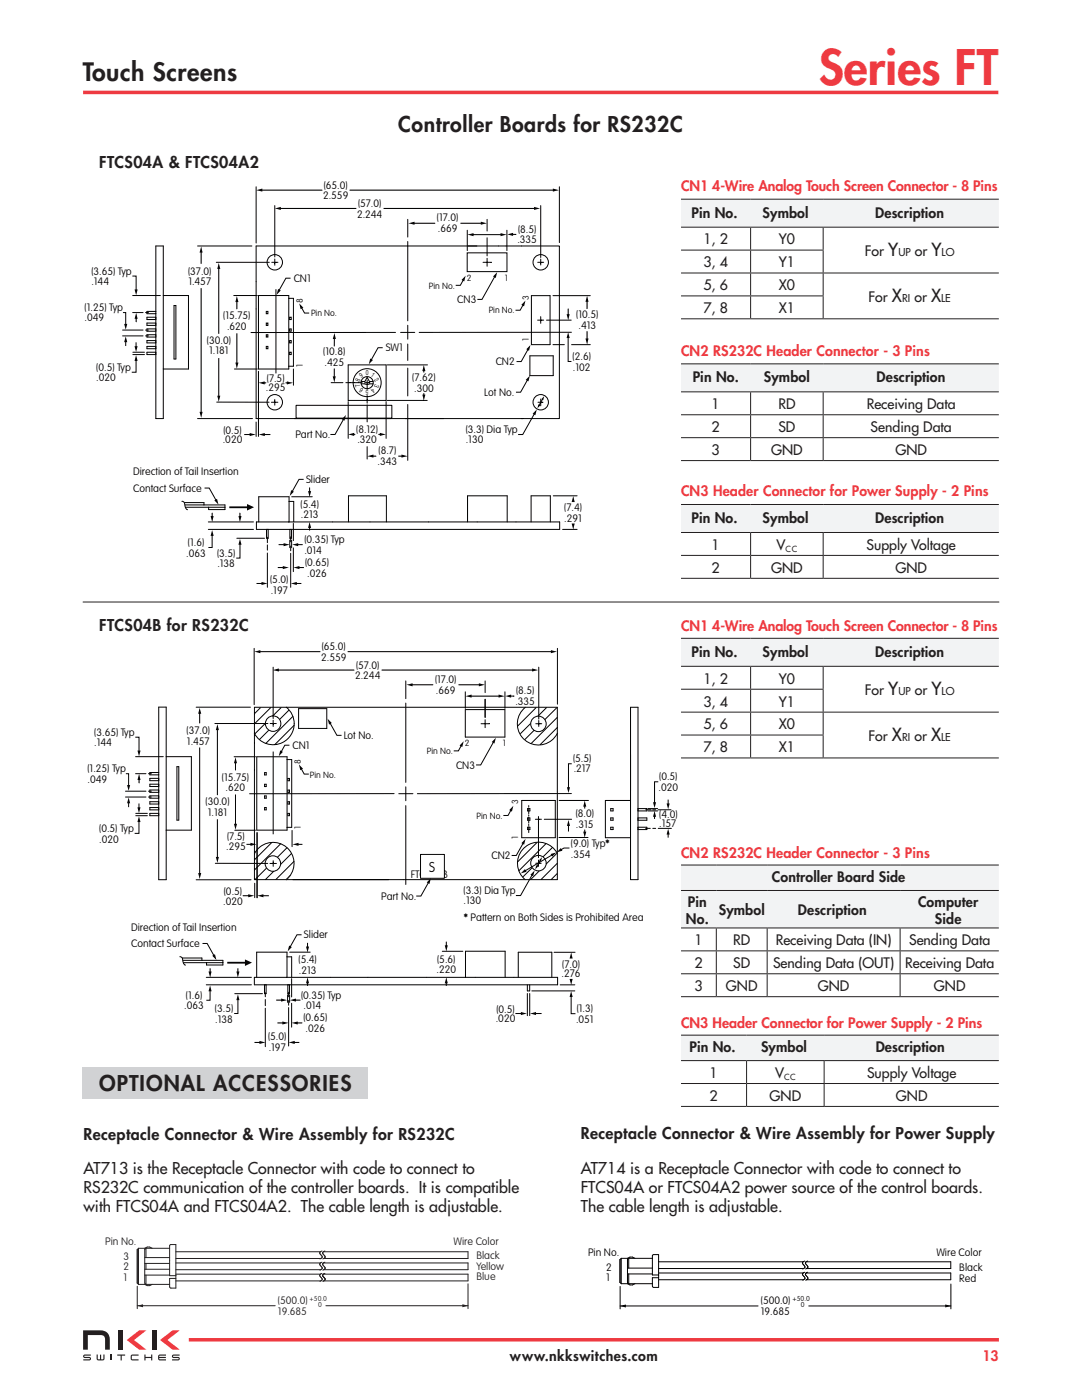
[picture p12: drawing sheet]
<svg xmlns="http://www.w3.org/2000/svg" width="216mm" height="279mm" viewBox="0 0 216 279" stroke-linecap="round" stroke-linejoin="round" font-family="sans-serif">
<path d="M16.6 18.4h182.6" fill="none" stroke="#ee3a41" stroke-width=".71" stroke-linecap="butt"/>
<g fill="#231f20">
<path d="M16.6 265.5h3.4a1.72 1.72 0 0 1 1.9 1.9v2h-.9v-2a.8 .8 0 0 0-1-1h-2.5v3h-.9z"/>
<path d="M30.3 265.5h.9v3.9h-.9z"/>
<path d="M23.6 265.5h.9v3.9h-.9z"/>
</g>
<g fill="#ee3a41">
<path d="M25.3 267.4l2.5-1.9h1.4l-2.5 1.9 2.5 2h-1.4z"/>
<path d="M31.9 267.4l2.5-1.9h1.5l-2.5 1.9 2.5 2h-1.5z"/>
</g>
<g fill="#231f20">
<path d="M22 270.3h.3v1.2h-.3z"/>
<path d="M16.6 270.5l.4-.2h1.1v.3h-1.2l-.1 .1 .1 .1h.9a.35 .35 0 0 1 .4 .4 .35 .35 0 0 1-.4 .3h-1.2v-.2h1.2l.1-.1-.1-.2h-.8a.35 .35 0 0 1-.4-.1 .35 .35 0 0 1 0-.4z"/>
<path d="M34.4 270.5l.3-.2h1.1v.3h-1.1l-.2 .1 .2 .1h.8a.35 .35 0 0 1 .4 .4 .35 .35 0 0 1-.4 .3h-1.2v-.2h1.2l.2-.1-.2-.2h-.8a.35 .35 0 0 1-.4-.1 .35 .35 0 0 1 .1-.4z"/>
<path d="M28.8 270.3h.2v.5h1.2v-.5h.2v1.2h-.2v-.5h-1.2v.5h-.2z"/>
<path d="M31.6 270.5l.3-.2h1.2v.3h-1.2l-.1 .1v.1h1.3v.2h-1.3v.1l.1 .2h1.2v.2h-1.4l-.2-.4z"/>
<path d="M26.1 270.5l.4-.2h1.2v.3h-1.3l-.1 .1v.5l1.4 .1v.2h-1.4l-.2-.4z"/>
<path d="M23.4 270.3h1.6v.3h-.7v.9h-.2v-.9h-.7z"/>
<path d="M19.3 270.3h.2v.8l.1 .2h.4v-.9h.2v.9l.4-.1v-.9h.3l-.1 1a1.43 1.43 0 0 1-1.4 .2l-.1-.4z"/>
</g>
<path d="M37.7 267.4h161.6" fill="none" stroke="#ee3a41" stroke-width=".71" stroke-linecap="butt"/>
<path d="M135.9 39.8h13.9v5.5h-13.9zM149.8 39.8h14.5v5.5h-14.5zM164.3 39.8h35v5.5h-35z" fill="#f2f3f4"/>
<g fill="none" stroke="#231f20" stroke-width=".2">
<path d="M135.9 39.8h63.4M135.9 49.9h28.4M135.9 54.5h63.4M135.9 59.1h28.4M135.9 45.3h63.4M149.8 45.4v4.4M149.8 50v4.4M149.8 54.6v4.4M149.8 59.1v4.4M164.3 45.4v4.4M164.3 50v4.4M164.3 54.6v4.4"/>
<path d="M164.3 59.1v4.4M135.9 63.6h63.4"/>
</g>
<path d="M135.9 72.6h13.9v5.6h-13.9zM149.8 72.6h14.5v5.6h-14.5zM164.3 72.6h35v5.6h-35z" fill="#f2f3f4"/>
<path d="M135.9 72.6h63.4M135.9 78.2h63.4M149.8 78.3v4.4M164.3 78.3v4.4M135.9 82.8h63.4M135.9 87.3h63.4M135.9 91.9h63.4M149.8 82.9v4.4M149.8 87.4v4.4M164.3 82.9v4.4M164.3 87.4v4.4" fill="none" stroke="#231f20" stroke-width=".2"/>
<path d="M135.9 100.7h13.9v5.6h-13.9zM149.8 100.7h14.5v5.6h-14.5zM164.3 100.7h35v5.6h-35z" fill="#f2f3f4"/>
<path d="M135.9 110.8h63.4M135.9 115.4h63.4M135.9 100.7h63.4M135.9 106.3h63.4M149.8 106.4v4.4M149.8 110.9v4.4M164.3 106.4v4.4M164.3 110.9v4.4" fill="none" stroke="#231f20" stroke-width=".2"/>
<g fill="none" stroke="#000" stroke-width=".2">
<path d="M51.1 37.3v11.2M51.2 37.9h13.1M69.8 37.9h41.7M111.6 37.3v11.1M26.4 55.1h.8v2.9M26.5 59h5.5M31.1 49.1h1.5v34.4h-1.5zM32.6 59h5v14.6h-5M39.4 49.1h10.9M40.1 50.2v2.5M40.1 57.5v24.9M43.2 52.3h10.5"/>
<path d="M43.7 53.5v13.1M46.6 59h4.7M51.1 49.1h60.5v34.4h-60.5zM51.6 59h6v14.6h-6zM54.8 41v10.3M55.1 57.8v16.7M57.6 59.5h1v13.6h-1M58 55.5h-1l-1.3 2.5M71.1 41.6h-16.2M76.5 41.6h31.2M81.4 43.8v3.5M81.4 48.2v15.8"/>
<path d="M81.6 44.6h5.2M92.5 55.8l-.6 1.1h-1M93.2 50.5h8v3.7h-8zM93.2 45.9v4.1M93.3 46.8h7.7M97.1 44.6h-5.2M97.2 43.8v2.3M97.2 47.5v3.6M98.7 55.1l-2.5 4.7h-.9M101.1 45.9v4.1M106 59h3.8v9.8h-3.8zM107.9 41v10.4"/>
<path d="M110.3 59h7.5M117.1 59.1v2.6M24.5 65.9h4M24.5 67h4M24.5 62.4h.6v2.5M25.1 68.1v1M26.5 62.4h2M26.5 70.8h2.3M26.5 70.3h2.3M27.2 71.8v2.5h-.9M27.2 68.3v1M27.2 63.4v.9"/>
<path d="M31.1 70.3h-1.8v.5h1.8M31.1 62.1h-1.8v.5h1.8M31.1 63.3h-1.8v.5h1.8M31.1 64.5h-1.8v.4h1.8M31.1 65.6h-1.8v.5h1.8M31.1 66.8h-1.8v.5h1.8M31.1 68h-1.8v.4h1.8M31.1 69.1h-1.8v.5h1.8M34.7 61h.4v10.6h-.4zM43.7 71.5v7.7M46.8 73.6h4.5M47.3 60.1v1.6"/>
<path d="M47.3 66.5v6.1M51.6 74.1v13M52.6 76.4h.5M53.1 69.1h.4v.5h-.4zM53.1 66.8h.4v.5h-.4zM53.1 64.5h.4v.4h-.4zM53.1 62.1h.4v.5h-.4zM57 76.4h.5M57.8 70.3h.3v.5h-.3zM57.8 68h.3v.4h-.3zM57.8 65.6h.3v.5h-.3zM57.8 63.3h.3v.5h-.3z"/>
<path d="M58.6 73.6v3.3M60.2 61.4l.6 1.1h.9M66.1 76.4h2.3M66.7 73.6v2.7M66.7 66.5v2.6v-1.7M69.5 72.8h7.5v7.1h-7.5zM72.1 76.1h.7l.5-.8 .4 .8h.7M72.1 76.6l1.2 .1 1.1-.1M76.4 69.4h-1l-1.4 2.5M77.3 79.9h7.9M77.3 72.8h8M78.9 66.3l-28.8 .1"/>
<path d="M81.4 64.9v2.8M81.4 68.7v3.2M81.4 73.5v5.5M82.8 66.3h-2.9M84.6 73.8v.5M84.6 78.5v.5M104.4 60.8l-.6 1.1h-.9M105.3 75.8l-1.4 2.5h-.9M105.4 69.7l-1.4 2.5h-.9M105.7 71h4.7v4h-4.7zM108.3 79.6l-.7 1.3M109.1 63.9h4.9"/>
<path d="M110.3 68.8h2.3M113.4 61.6v2.3M113.4 67.3v4.8h.6M114 66.3h-30.4M114.1 68.8h3.7M117.1 66.1v2.6M39.4 83.5h11M43.2 80.2l10.5 .1M51 86.7h-2.3M51.1 84.2v2.9M51.7 86.7h2.2M58.2 99.1h4.1"/>
<path d="M59.1 80.9h19.1v2.5h-19.1zM68.6 83.6l-1.7 3.1h-1M69.5 80.1v7.4M70.5 86.7h.4M73.3 80.8v3.4M73.3 89.1v2.5M74.3 91h.8M75.5 86.7h.5M77 80.1v7.4M79.5 91h.8M81.4 80.7v11.2M106.7 82.5l-2.4 4.2h-.9"/>
<path d="M110.4 99h4.8M41.6 105.7h9M41.6 104.2h9M47.3 107.4h5.5M51.2 104.2h60.5v1.5h-60.5zM53.2 105.7v1.7h.3v-1.7M53.4 107.2v1.1M53.4 108.7v1.1M53.4 110.4v6.8M57.7 104.2v-5.1h-6.1v5.1M57.7 100.1h.9v4.1M57.8 107.8v1.5"/>
<path d="M57.8 105.7v1.7h.4v-1.7M58 107.1v1M58 109v.9M58 110.4v6.8M58.5 104.5v3.4M58.5 109.3v4.8M77.1 104.2v-5.2h-7.6v5.2M101.2 104.2v-5.2h-7.9v5.2M109.8 104.2v-5.2h-3.8v5.2M112.3 105.7h2.9"/>
<circle cx="54.8" cy="52.3" r="1.54"/>
<circle cx="107.9" cy="52.3" r="1.54"/>
<circle cx="73.3" cy="76.4" r="1.21"/>
<circle cx="73.3" cy="76.4" r="2.79"/>
<circle cx="54.8" cy="80.3" r="1.54"/>
<circle cx="107.9" cy="80.3" r="1.54"/>
</g>
<g fill="none" stroke="#000" stroke-width=".2" stroke-dasharray=".7 .1 .1 .1">
<path d="M54.2 52.3h1.3M54.8 51.7v1.2M96.4 52.3h1.7M97.2 51.5v1.7M102.2 46.8h.8M107.3 52.3h1.2M107.9 51.7v1.2M29.6 67h-.6M29.6 65.9h-.6M29.6 62.4h-.6M69 76.4h3.3M72.8 76.4h1"/>
<path d="M73.3 78.9v1.6M73.3 75.9v1.8M107.3 63.9h1.2M107.9 79.6v1.4M107.9 63.2v1.3M54.2 80.3h1.2M54.8 80.9v-1.2M107.3 80.3h1"/>
</g>
<g fill="#000">
<path d="M51.2 37.9l1.1-.3v.6zM110.3 37.6l1.2 .3-1.2 .3zM26.9 57.8h.6l-.3 1.1zM40.1 49.3l.3 1.1h-.6zM43.7 52.5l.3 1.2h-.7zM55.5 57.7l.5 .3-.8 .8zM54.9 41.6l1.1-.3v.6zM81.6 44.6l1.1-.4v.7zM92.9 55l-.3 1.2-.5-.3zM93.3 46.8l1.2-.3v.6zM95.9 44.2l1.2 .4-1.2 .3zM99.2 54.3l-.3 1.2-.5-.3z"/>
<path d="M99.9 46.5l1.1 .3-1.1 .3zM101.2 46.8l1.2-.3v.6zM106.6 41.3l1.1 .3-1.1 .3zM25.1 67.1l.3 1.2h-.6zM24.8 64.6h.6l-.3 1.2zM27.2 70.9l.3 1.1h-.7zM27.2 62.5v1.8zM26.8 69.1h.7l-.3 1.1zM27.2 62.5l.3 1.1h-.6zM43.3 79h.7l-.3 1.1zM47 72.4h.6l-.3 1.1zM47.3 59.1l.3 1.2h-.6z"/>
<path d="M51.7 76.4h1.4zM51.7 76.4l1.1-.3v.6zM57 76.4h1.4zM57.2 76.1l1.2 .3-1.2 .3zM59.7 60.6l.8 .8-.5 .3zM66.4 75.1h.6l-.3 1.2zM66.7 66.5l.3 1.2-.6-.1zM73.9 71.5l.5 .4-.8 .8zM84.6 72.9l.3 1.2h-.6zM84.3 78.8h.6l-.3 1.1zM84.6 72.9v1.4zM84.6 78.5v1.4z"/>
<path d="M104.9 60l-.3 1.1-.6-.3zM105.7 75l-.3 1.1-.5-.3zM105.8 68.8l-.2 1.2-.6-.3zM108.6 79.1l-.2 .8-.4-.2zM113.4 66.3l.3 1.2h-.6zM113.1 62.7h.6l-.3 1.2zM117.1 59.1l.3 1.1h-.6zM116.8 67.6h.6l-.3 1.1zM39.8 82.2h.6l-.3 1.1zM49.8 86.4l1.2 .3-1.2 .3zM51.7 86.7l1.1-.3v.6zM69 82.8l-.3 1.2-.5-.3z"/>
<path d="M69.5 86.7h1.4zM69.5 86.7l1.2-.3v.6zM73.4 91h1.7zM73.4 91l1.1-.3v.6zM75.5 86.7h1.4zM75.8 86.4l1.1 .3-1.1 .3zM79.5 91h1.8zM80.1 90.7l1.2 .3-1.2 .3zM107.1 81.7l-.3 1.2-.5-.3zM107.4 80.7l.4 .2-.6 .6z"/>
</g>
<path d="M40.1 49.3v3.4M40.1 57.5v25.8M43.7 52.5v14.1M47.3 59.1v2.6M43.7 71.5v8.6M47.3 66.5v7" fill="none" stroke="#202020" stroke-width=".2"/>
<path d="M114.4 99v.9z" fill="#212121"/>
<path d="M114.4 99l.3 1.2h-.6z" fill="#000"/>
<path d="M114.4 104.8v.8z" fill="#212121"/>
<path d="M114.1 104.5h.6l-.3 1.1z" fill="#000"/>
<path d="M61.8 104.2v1.7z" fill="#212121"/>
<path d="M61.8 105.1v.8" fill="none" stroke="#000" stroke-width=".2"/>
<path d="M61.8 104.2l.3 1.2h-.6z" fill="#000"/>
<path d="M61.8 97.3v1.9z" fill="#212121"/>
<path d="M40.8 97.4h.9l1.4 2.5M60.6 95.7h-.9l-1.4 2.5M61.8 97.3v.9M42.3 106.7v2.6h-.7" fill="none" stroke="#000" stroke-width=".2"/>
<path d="M42.8 99.9l.5-.3 .3 1.1zM58.1 97.8l.5 .3-.8 .9zM61.5 98h.6l-.3 1.2zM42.3 105.8l.3 1.1h-.6z" fill="#000"/>
<path d="M42.3 102.4v1.7z" fill="#212121"/>
<path d="M42.3 102.4v.8M47.9 108.5v2.9h-.8" fill="none" stroke="#000" stroke-width=".2"/>
<path d="M42 103h.6l-.3 1.1zM47.9 107.6l.3 1.1h-.6z" fill="#000"/>
<path d="M47.9 102.4v1.7z" fill="#212121"/>
<path d="M36.3 100a.93 .93 0 0 1 .6 1.1l.3 .6h.2M36.8 100.3h3.9v.5M36.9 100.8h8v.9h-3.3v-.5M37 101.2h7.9M47.9 102.4v.8M51.2 116.4h1.2M55.4 113.3h1.2M55.6 108.7h1.2M58.2 107.8v1.5M59 116.4h1.1M59.3 108.7h1.1M59.5 113.3h1.1" fill="none" stroke="#000" stroke-width=".2"/>
<path d="M47.6 103h.6l-.3 1.1zM49.3 100.6l1.4 .6-1.4 .7zM52.2 116.1l1.1 .3-1.1 .4zM56.4 113l1.2 .3-1.2 .3zM56.6 108.4l1.1 .3-1.1 .3zM58.1 116.4l1.1-.3v.7zM58.4 108.7l1.1-.3v.6zM58.6 113.3l1.2-.3v.6z" fill="#000"/>
<path d="M51.2 116.4h2.1M55.4 113.3h2.2M55.6 108.7h2.1M58.1 116.4h2M58.4 108.7h2M58.6 113.3h2" fill="none" stroke="#212121" stroke-width=".2"/>
<path d="M45.8 101.2h3.8" fill="none" stroke="#000" stroke-width=".35"/>
<path d="M16.5 120.1h182.9" fill="none" stroke="#231f20" stroke-width=".2"/>
<path d="M135.9 127.4h13.9v5.6h-13.9zM149.8 127.4h14.5v5.6h-14.5zM164.3 127.4h35v5.6h-35z" fill="#f2f3f4"/>
<g fill="none" stroke="#231f20" stroke-width=".2">
<path d="M135.9 137.5h28.4M135.9 127.4h63.4M135.9 133h63.4M149.8 133.1v4.4M149.8 137.6v4.4M164.3 133.1v4.4M164.3 137.6v4.4M135.9 142.1h63.4M135.9 146.7h28.4M135.9 151.3h63.4M149.8 142.2v4.4M149.8 146.8v4.4"/>
<path d="M164.3 142.2v4.4M164.3 146.8v4.4"/>
</g>
<path d="M135.9 172.6h63.4v5.1h-63.4zM135.9 177.7h7v7.5h-7zM142.9 177.7h10.2v7.5h-10.2zM153.1 177.7h26.5v7.5h-26.5zM179.6 177.7h19.7v7.5h-19.7z" fill="#f2f3f4"/>
<g fill="none" stroke="#231f20" stroke-width=".2">
<path d="M135.9 172.6h63.4M135.9 177.7h63.4M135.9 189.8h63.4M135.9 194.3h63.4M135.9 198.9h63.4M135.9 185.2h63.4M142.9 185.3v4.4M142.9 189.9v4.4M142.9 194.4v4.4M153.1 185.3v4.4M153.1 189.9v4.4M153.1 194.4v4.4"/>
<path d="M179.6 185.3v4.4M179.6 189.9v4.4M179.6 194.4v4.4"/>
</g>
<path d="M135.9 206.6h13.1v5.1h-13.1zM149 206.6h15.4v5.1h-15.4zM164.4 206.6h34.9v5.1h-34.9z" fill="#f2f3f4"/>
<path d="M135.9 216.2h63.4M135.9 206.6h63.4M135.9 211.7h63.4M149 211.8v4.4M149 216.3v4.4M164.4 211.8v4.4M164.4 216.3v4.4M135.9 220.8h63.4" fill="none" stroke="#231f20" stroke-width=".2"/>
<path d="M16.5 213h56.9v6.3h-56.9z" fill="#d1d2d4"/>
<g fill="none" stroke="#231f20" stroke-width=".2">
<path d="M27.4 256.7v4.5M27.6 249.1l-.2 .3v6.7l.2 .2M27.6 249.1v7.2M27.6 256.3h6.2M27.6 249.1h6.2M28.9 252.1h4.9M28.9 251h4.9M28.9 253.3h4.9M28.9 254.5h4.9M28.9 256.3l.5 .3h.5l.5-.3M29.1 251v-1.9l-.2 .3v6.7l.2 .2v-1.8M29.1 252.1v1.2"/>
<path d="M30.4 249.1l-.5-.2h-.5l-.5 .2M35.1 254.6h-1.3v-6l.3-.2h1v8.7l-1.2-.1-.1-1.9h1.3M35.1 252.1h28.8M35.1 255.6h28.9M35.1 254.3h28.8M35.1 253.4h28.9M35.1 251.2h28.9M35.1 249.8h28.8M64.3 254.1a.47 .47 0 0 0-.5 .5 .47 .47 0 0 0 .4 .5l.1 .3-.5 .3M64.3 251.9a.47 .47 0 0 0-.5 .4 .47 .47 0 0 0 .4 .5l.1 .4-.5 .3M64.3 249.7a.47 .47 0 0 0-.5 .4 .47 .47 0 0 0 .4 .5l.1 .3-.5 .3M64.5 249.8h28.9v1.4h-28.8"/>
<path d="M64.5 252.1h28.9v1.3h-28.8M64.5 254.3h28.9v1.3h-28.8M64.5 252l-.1 .3 .3 .5a.35 .35 0 0 1 .2 .3 .35 .35 0 0 1-.3 .3M64.5 249.8l-.1 .3 .3 .4a.35 .35 0 0 1 .2 .4 .35 .35 0 0 1-.3 .3M64.6 253.4l-.2 .1M64.6 251.2h-.2M64.8 254.1l-.4 .4 .5 .9-.5 .3M64.8 251.9l-.3 .1M64.8 249.7l-.3 .1M93.4 256.2v5M27.4 260.6h27.5M65 260.6h28.4"/>
</g>
<g fill="#231f20">
<path d="M27.4 260.6l1.1-.3v.6z"/>
<path d="M92.3 260.3l1.1 .3-1.1 .3z"/>
</g>
<g fill="none" stroke="#000" stroke-width=".2">
<path d="M50.8 141.2h60.4v34.4h-60.4zM51.2 151h6.1v14.7h-6.1zM57.1 141.1a4.2 4.2 0 0 1 .1 6.6 4.2 4.2 0 0 1-6.4-1.4M57.3 151.6h.9v13.5h-.9M59.6 141.4h5.6v4h-5.6zM92.8 141.6h7.9v5.5h-7.9zM104.1 159.7h6.7v7.5h-6.7zM104.8 141.2a4.2 4.2 0 0 0 0 6.5 4.2 4.2 0 0 0 6.4-1.3M125.8 141.2h1.5v34.4h-1.5zM125.8 159.7h-5v7.5h5M50.8 170.4a4.2 4.2 0 0 1 6.3-1.3 4.2 4.2 0 0 1 0 6.5M121.9 161.4h.4v.4h-.4z"/>
<path d="M121.9 163.2h.4v.5h-.4zM122.3 165.1h-.4v.5h.4v-.5M127.3 165.1h1.8M127.3 163.2h1.8v.5h-1.8M127.3 161.4h1.8v.4h-1.8M129.1 165.1v.5h-1.8M123.7 256.7v4.5M124 251.1l-.3 .3v4.5l.3 .3M124 251.1v5.1M124 251.1h6.2M124 256.2h6.2M125.2 254.2h5"/>
<path d="M125.2 253.1h5M125.2 256.2l.5 .2h.5l.5-.2M125.5 253.1v-2l-.3 .3v4.5l.3 .3v-2M126.7 251.1l-.5-.2h-.5l-.5 .2M130.2 250.5l1.2-.1v4.1h-1.2zM131.4 255h-1.2v1.7M131.4 254.1h28.9M131.4 255.4h28.9M131.4 254.4v2.5h-1l-.2-.2M131.4 251.8h28.9M131.4 253.2h29M160.4 253.1l-.2 .1"/>
<path d="M160.6 251.7a.47 .47 0 0 0-.5 .4 .47 .47 0 0 0 .4 .5l.1 .3-.2 .2M160.6 253.9a.47 .47 0 0 0-.5 .4 .47 .47 0 0 0 .4 .5l.1 .4M160.6 255.2l-.4 .3M160.9 254.1h28.8v1.3h-28.8M160.9 251.8h28.8v1.4h-28.8M160.9 251.8l-.2 .3 .3 .4a.35 .35 0 0 1 .2 .4 .35 .35 0 0 1-.3 .3M160.9 254.1l-.2 .3 .3 .4a.35 .35 0 0 1 .2 .3 .35 .35 0 0 1-.3 .3M160.9 253.2h-.2M160.9 255.4l-.2 .1M161.2 251.7l-.3 .1M161.2 253.9l-.3 .2M189.7 256.3v4.9"/>
<path d="M123.7 260.6h27.6M161.4 260.6h28.3"/>
<circle cx="54.5" cy="144.4" r="1.54"/>
<circle cx="107.4" cy="144.5" r="1.54"/>
</g>
<path d="M123.7 260.6l1.2-.3v.6zM188.6 260.3l1.2 .3-1.2 .3z" fill="#000"/>
<g fill="none" stroke="#000" stroke-width=".2" stroke-dasharray=".5 2.8">
<path d="M52.8 159.3v-.5M52.8 158.8h.3M52.8 157v-.5M52.8 156.5h.3M52.8 154.7v-.5M52.8 154.2h.3M53.1 159.3h-.3M53.1 158.8v.5M53.1 157h-.3M53.1 156.5v.5M53.1 154.7h-.3M53.1 154.2v.5"/>
<path d="M57.4 158.1v-.4M57.4 157.7h.4M57.4 155.8v-.4M57.4 155.4h.4M57.8 158.1h-.4M57.8 157.7v.4M57.8 155.8h-.4M57.8 155.4v.4M52.8 161.6v-.4M52.8 161.2h.3M53.1 161.6h-.3M53.1 161.2v.4"/>
<path d="M57.4 162.8v-.5M57.4 162.3h.4M57.4 160.5v-.5M57.4 160h.4M57.8 162.8h-.4M57.8 162.3v.5M57.8 160.5h-.4M57.8 160v.5M105.3 165.1v.5M105.3 165.6h.4M105.3 161.4v.4M105.3 161.8h.4"/>
<path d="M105.3 163.7h.4M105.3 163.2v.5M105.7 165.1h-.4M105.7 165.6v-.5M105.7 161.4h-.4M105.7 161.8v-.4M105.7 163.7v-.5M105.7 163.2h-.4"/>
</g>
<circle cx="54.5" cy="172.3" r="1.55" fill="#fff"/>
<g fill="none" stroke="#000" stroke-width=".2">
<path d="M50.7 129.4v11.2M51.7 130.1h12.2M54.5 133.1v10.3M55.4 133.7h15.3M69.4 130.1h40.7M76.2 133.7h30.2M81 135.9v3.5M82.1 136.7h4.3M91.5 136.7h4.3M92.8 138.1v3.3M93.9 138.9h5.8M96.8 135.9v2.3"/>
<path d="M96.8 139.5v3.7M100.8 138.1v3.3M107.5 133.1v10.4M111.2 129.4v11.1M39.1 141.1h10.9M39.8 142.2v2.1M39.8 149.2v25.2M42.9 144.4h10.6M43.4 145.5v13.2M46.7 151h4.3M47 152.1v1.6M47 158.6v6"/>
<path d="M54.5 150v16.5M65.8 144.3l1.4 2.5h1M78.6 158.4h-28.8M81 140.3v15.8M81 157v2.8M111.6 159.7h5.8M39.1 175.6h11M43 172.3h10.4M43.4 163.5v7.7M46.8 165.7h4.2M48.5 178.8h1.2M50.8 176.3v2.8"/>
<path d="M51.3 166.1v13.1M52.3 178.8h1.4M58.3 165.7v3.3M81 160.8v15.7M111.2 170.3a4.2 4.2 0 0 0-6.4-1.3 4.2 4.2 0 0 0-.1 6.5M111.5 167.1h5.8M128.8 161.6h1.1M129.3 161.8h1.9M129.3 161.4h1.9"/>
<circle cx="54.5" cy="172.3" r="1.55"/>
<circle cx="107.4" cy="172.3" r="1.55"/>
</g>
<path d="M105.5 166.2v-5.4" fill="none" stroke="#000" stroke-width=".2" stroke-dasharray="1.2 .2 .2 .2"/>
<path d="M50.8 130.1h13.1M54.5 133.7h16.2M69.4 130.1h41.7M76.2 133.7h31.1M81.2 136.7h5.2M91.5 136.7h5.2M92.9 138.9h7.7M48.5 178.8h2.2M51.4 178.8h2.3" fill="none" stroke="#212121" stroke-width=".2"/>
<g fill="#000">
<path d="M50.8 130.1l1.2-.4v.7zM54.5 133.7l1.1-.3v.6zM81.2 136.7l1.1-.3v.6zM92.9 138.9l1.2-.3v.6zM95.5 136.4l1.2 .3-1.2 .3zM99.5 138.6l1.1 .3-1.1 .3zM100.8 138.9l1.2-.3v.6zM106.2 133.4l1.1 .3-1.1 .3zM109.9 129.7l1.2 .4-1.2 .3zM39.8 141.3l.4 1.1h-.7zM43.4 144.6l.3 1.1h-.6zM47 151.2l.3 1.1h-.6z"/>
<path d="M65.4 143.4l.8 .9-.5 .3zM39.5 174.2h.7l-.4 1.2zM43.1 171h.6l-.3 1.2zM46.7 164.4h.6l-.3 1.2zM49.5 178.5l1.2 .3-1.2 .3zM51.4 178.8l1.2-.3v.6z"/>
</g>
<path d="M101.8 138.9h.8M53.9 144.4h1.2M54.5 143.7v1.3M96 144.4h1.7M96.8 143.6v1.7M106.9 144.4h1.2M107.5 143.8v1.2" fill="none" stroke="#000" stroke-width=".2" stroke-dasharray=".7 .1 .1 .1"/>
<path d="M39.8 141.3v3M39.8 149.2v26.2M43.4 144.6v14.1M47 151.2v2.5M47 158.6v7M43.4 163.5v8.7" fill="none" stroke="#202020" stroke-width=".2"/>
<path d="M49.2 168.5h1.9z" fill="#212121"/>
<path d="M49.2 168.5h1" fill="none" stroke="#000" stroke-width=".2"/>
<path d="M50 168.2l1.1 .3-1.1 .3z" fill="#000"/>
<path d="M58.4 168.5h1.9z" fill="#212121"/>
<path d="M57.8 148.7h-1l-.7 1.4M82.4 158.4h-2.8M114 158.4h-30.7M114.1 152.4h-.7v4.9M59.4 168.5h.9M108.6 163.5h5.5M113.4 164.6v1.3" fill="none" stroke="#000" stroke-width=".2"/>
<path d="M55.9 149.8l.6 .3-.9 .8zM113.1 157.1h.6l-.3 1.2zM58.4 168.5l1.2-.3v.6zM113.4 163.7l.3 1.1h-.6z" fill="#000"/>
<path d="M53.9 172.3h1.3M54.5 172.9v-1.1M106.8 163.5h1.2M107.4 163v8.2" fill="none" stroke="#000" stroke-width=".2" stroke-dasharray=".7 .1 .1 .1"/>
<path d="M113.4 163.7v2.2" fill="none" stroke="#212121" stroke-width=".2"/>
<path d="M116.7 159.8v1.6z" fill="#212121"/>
<path d="M116.7 160.8v.6" fill="none" stroke="#000" stroke-width=".2"/>
<path d="M116.7 159.8l.3 1.2h-.6z" fill="#000"/>
<path d="M116.7 165.6v1.5z" fill="#212121"/>
<path d="M131.4 156h-.8v4.3M85.5 176.1l-1.5 2.7h-.9M104.4 168.2l-1.4 2.5h-.9M106.2 174.5l-2.3 4.2h-1M107.8 171.6l-.7 1.3M116.7 165.6v.6M131.3 161.6h2.6" fill="none" stroke="#000" stroke-width=".2"/>
<path d="M86 175.3l-.3 1.1-.5-.3zM104.9 167.4l-.3 1.2-.6-.3zM106.7 173.7l-.3 1.2-.6-.3zM107 172.7l.4 .2-.6 .6zM108.2 171.1l-.2 .8-.4-.2zM116.4 166h.6l-.3 1.1zM130.3 160.1h.6l-.3 1.2z" fill="#000"/>
<path d="M106.9 172.3h1.1M107.5 171.6v1.3M130.8 161.6h-.6" fill="none" stroke="#000" stroke-width=".2" stroke-dasharray=".7 .1 .1 .1"/>
<path d="M130.6 161.9v1.5z" fill="#212121"/>
<g fill="none" stroke="#000" stroke-width=".2">
<path d="M25 157.9h4.1M25 159.1h4.1M27 147.1h.7v2.9M27.1 151h5.5M27.1 154.4h2M31.7 141.1h1.5v34.5h-1.5zM31.7 154.2h-1.8v.4h1.8M31.7 155.3h-1.8v.5h1.8M31.7 156.5h-1.8v.5h1.8M31.7 157.7h-1.8v.4h1.8M31.7 158.8h-1.8v.5h1.8M31.7 160h-1.8v.5h1.8"/>
<path d="M33.2 151h5v14.7h-5M35.3 153h.4v10.7h-.4zM133.3 159.6v1M27.1 162.8h2.3M27.1 162.3h2.3M31.7 162.3h-1.8v.5h1.8M31.7 161.2h-1.8v.4h1.8M128.8 165.3h1M130.6 162.8v.6M131.3 165.3h2.7M133.3 166.3v.9"/>
</g>
<path d="M27.4 149.8h.6l-.3 1.1zM130.6 161.9l.3 1.1h-.6zM133.3 165.4l.3 1.1h-.6zM133 160.3h.6l-.3 1.2z" fill="#000"/>
<path d="M30.2 159.1h-.6M30.2 157.9h-.6M30.2 154.4h-.6M130.8 165.3h-.5" fill="none" stroke="#000" stroke-width=".2" stroke-dasharray=".7 .1 .1 .1"/>
<path d="M27.7 154.5v1.8z" fill="#212121"/>
<path d="M25.1 154.4h.6v2.5M27.7 155.4v.9M25.7 160.1v1M27.7 163.8v2.5h-.8M27.7 160.3v1M110.2 170.6l-5.5 3.2M113.6 169.2h-1.1l-.6 .4" fill="none" stroke="#000" stroke-width=".2"/>
<path d="M25.4 156.7h.6l-.3 1.1zM27.7 154.5l.3 1.2h-.6zM25.7 159.2l.3 1.1h-.6zM27.7 162.9l.3 1.2h-.6zM27.4 161.1h.6l-.3 1.2zM104.7 173.5l.4 .5-1.2 .3zM109.9 170.4l1.1-.3-.8 .9zM111.9 169.3l.3 .5-1.1 .3z" fill="#000"/>
<path d="M83.9 170.5h4.8v4.8h-4.8z" fill="#fff"/>
<g fill="none" stroke="#000" stroke-width=".2">
<path d="M52 141.2l-1.2 1.2M53 144.3l-2.2 2.2M53.6 145.7l-1.9 1.9M54 141.2l-3.3 3.3M56.1 141.2l-1.7 1.7M57.7 141.7l-1.9 1.9M58.5 142.9l-5.5 5.5M58.7 144.7l-3.9 4M60.1 153.4l.6 1.1h.9M92.1 148.8l-.6 1.1h-1M98.5 148.1l-2.6 4.6h-.9M105.9 144.4l-2.1 2"/>
<path d="M106.6 145.7l-1.9 1.9M107 141.2l-3.7 3.7M109.1 141.2l-1.8 1.8M111.1 141.2l-2.4 2.4M111.2 143.1l-5.2 5.3M111.3 145.1l-3.5 3.5M53.2 173.3l-2.3 2.2M54.3 168.1l-3.6 3.5M54.6 173.9l-1.7 1.7M56.1 168.3l-5.3 5.3M57.3 169.1l-1.9 2M58.2 170.3l-2.2 2.2"/>
<path d="M58.7 171.9l-3.7 3.7M83.9 170.5h4.8v4.8h-4.8zM102 161.6l-.6 1.1h-1M106.2 173.2l-1.9 1.9M107.2 168.1l-4 3.9M107.6 173.8l-1.8 1.8M109 168.3l-5.5 5.5M110.2 169.1l-1.9 1.9M111.1 170.3l-2.1 2.2M111.2 174.3l-1.2 1.3M111.2 172.3l-3.3 3.3M41.2 196.5h9"/>
<path d="M41.2 195.1h9M46.8 198.3h5.6M50.8 196.5v-1.4h60.5v1.4h-60.5M52.8 196.5v1.8h.3v-1.8M52.9 198.1v.8M52.9 199.5v1.2M57.3 195.1v-5.1h-6.1v5.1M57.3 191h.9v4.1M57.4 196.5v1.8h.4v-1.8M57.6 198v.9M57.6 199.7v.9M57.8 198.5v1.5"/>
<path d="M57.8 190h4.1M58.2 195.3v3.7M100.8 195.1v-5.3h-7.9v5.3M110.6 190.1h4.1M52.9 201.2v7.7M57.6 201.1v7.7M58.2 200.2v4.8"/>
</g>
<path d="M59.6 152.6l.9 .8-.6 .3zM92.5 147.9l-.3 1.2-.5-.3zM98.9 147.2l-.2 1.2-.6-.3zM102.4 160.8l-.3 1.2-.5-.3z" fill="#000"/>
<path d="M58 174.6l-1 1" fill="none" stroke="#202020" stroke-width=".2"/>
<path d="M114 190.1v.9z" fill="#212121"/>
<path d="M114 190.1l.3 1.2h-.6z" fill="#000"/>
<path d="M114 195.7v.8z" fill="#212121"/>
<path d="M113.7 195.4h.6l-.3 1.1z" fill="#000"/>
<path d="M61.4 195.1v1.7z" fill="#212121"/>
<path d="M61.4 196v.8" fill="none" stroke="#000" stroke-width=".2"/>
<path d="M61.4 195.1l.3 1.1h-.6z" fill="#000"/>
<path d="M61.4 188.2v1.8z" fill="#212121"/>
<path d="M40.4 188.3h.9l1.4 2.5M41.9 197.6v2h-.7M60.2 186.6h-.9l-1.4 2.4M61.4 188.2v.9" fill="none" stroke="#000" stroke-width=".2"/>
<path d="M41.9 196.7l.3 1.1h-.6zM42.4 190.7l.5-.3 .3 1.2zM57.7 188.7l.5 .3-.8 .9zM61.1 188.9h.6l-.3 1.1z" fill="#000"/>
<path d="M41.9 193.2v1.8z" fill="#212121"/>
<path d="M41.9 193.2v.9M47.5 199.4v2.9h-.8" fill="none" stroke="#000" stroke-width=".2"/>
<path d="M41.6 193.9h.6l-.3 1.1zM47.5 198.5l.3 1.1h-.6z" fill="#000"/>
<path d="M47.5 193.2v1.8z" fill="#212121"/>
<g fill="none" stroke="#000" stroke-width=".2">
<path d="M35.9 190.9a.93 .93 0 0 1 .6 1.1l.3 .5 .2 .1M36.4 191.2h3.9v.5M36.5 191.7h8v.9h-3.3v-.5M36.6 192.1h7.9M47.5 193.2v.9M55.1 199.6h1.2M57.4 198.5v1.5M58.8 199.6h1.1M88.3 189.8h4.1M50.8 208h1.2M55.4 204.2h1.2M58.6 208h1.1"/>
<path d="M59.2 204.2h1.1"/>
</g>
<path d="M47.2 193.9h.6l-.3 1.1zM48.9 191.5l1.4 .6-1.4 .7zM56.1 199.3l1.1 .3-1.1 .3zM57.9 199.6l1.1-.3v.6zM51.8 207.7l1.1 .3-1.1 .3zM56.3 203.9l1.2 .3-1.2 .3zM57.7 208l1.1-.3v.6zM58.3 204.2l1.1-.3v.6z" fill="#000"/>
<path d="M55.1 199.6h2.1M57.9 199.6h2M50.8 208h2.1M55.4 204.2h2.1M57.7 208h2M58.3 204.2h2" fill="none" stroke="#212121" stroke-width=".2"/>
<path d="M45.3 192.1h3.9" fill="none" stroke="#000" stroke-width=".35"/>
<path d="M89.1 195.1v1.7z" fill="#212121"/>
<path d="M89.1 196v.8" fill="none" stroke="#000" stroke-width=".2"/>
<path d="M89.1 195.1l.3 1.1h-.7z" fill="#000"/>
<path d="M89.1 187.9v1.9z" fill="#212121"/>
<path d="M89.1 187.9v1M105.2 196.5v1.3h.5v-1.3M105.2 198.3v4.4M105.7 198.3v4.4M106.1 197.8h8.6M110.1 195.1v-5.1h-6.7v5.1M111.8 196.5h2.9M114 198.7v3.6h.8M102.9 202.3h1.2M106.7 202.3h1.4" fill="none" stroke="#000" stroke-width=".2"/>
<path d="M88.7 188.7h.7l-.3 1.1zM114 197.8l.3 1.2h-.6zM103.9 202l1.2 .3-1.2 .3zM105.8 202.3l1.2-.3v.6z" fill="#000"/>
<path d="M102.9 202.3h2.2M105.8 202.3h2.3" fill="none" stroke="#212121" stroke-width=".2"/>
<text font-size="9.5" fill="#ee3a41" x="163.4" y="17">Series FT</text>
<text font-size="4.9" fill="#231f20" x="16.5" y="16.2">Touch Screens</text>
<g font-size="4.2" fill="#231f20">
<text x="79.5" y="26.3">Controller Boards for RS232C</text>
<text x="19.8" y="217.7">OPTIONAL ACCESSORIES</text>
</g>
<g font-size="3.5" fill="#231f20">
<text x="177.2" y="51.1">Y</text>
<text x="185.9" y="51.1">Y</text>
<text x="178" y="60.2">X</text>
<text x="185.8" y="60.2">X</text>
<text x="177.2" y="138.7">Y</text>
<text x="185.9" y="138.7">Y</text>
<text x="178" y="147.9">X</text>
<text x="185.8" y="147.9">X</text>
</g>
<g font-size="3.2" fill="#231f20">
<text x="19.8" y="33.5">FTCS04A &amp; FTCS04A2</text>
<text x="19.8" y="126">FTCS04B for RS232C</text>
<text x="16.7" y="227.5">Receptacle Connector &amp; Wire Assembly for RS232C</text>
<text x="115.9" y="227.4">Receptacle Connector &amp; Wire Assembly for Power Supply</text>
<text x="16.7" y="234.2">AT713 is the Receptacle Connector with code to connect to</text>
<text x="16.7" y="238">RS232C communication of the controller boards. It is compatible</text>
<text x="115.9" y="234.3">AT714 is a Receptacle Connector with code to connect to</text>
<text x="115.9" y="238.1">FTCS04A or FTCS04A2 power source of the control boards.</text>
<text x="16.7" y="241.8">with FTCS04A and FTCS04A2. The cable length is adjustable.</text>
<text x="115.9" y="241.9">The cable length is adjustable.</text>
</g>
<g font-size="2.8" fill="#ee3a41">
<text x="135.9" y="38.1">CN1 4-Wire Analog Touch Screen Connector - 8 Pins</text>
<text x="135.9" y="71">CN2 RS232C Header Connector - 3 Pins</text>
<text x="135.9" y="99.1">CN3 Header Connector for Power Supply - 2 Pins</text>
<text x="135.9" y="126">CN1 4-Wire Analog Touch Screen Connector - 8 Pins</text>
<text x="135.9" y="171.2">CN2 RS232C Header Connector - 3 Pins</text>
<text x="135.9" y="205.2">CN3 Header Connector for Power Supply - 2 Pins</text>
<text x="196" y="271.6">13</text>
</g>
<g font-size="2.8" fill="#231f20">
<text x="138" y="43.4">Pin No.</text>
<text x="152.2" y="43.4">Symbol</text>
<text x="174.6" y="43.4">Description</text>
<text x="140.3" y="48.8">1, 2</text>
<text x="140.3" y="53.4">3, 4</text>
<text x="155.4" y="48.8">Y0</text>
<text x="155.4" y="53.4">Y1</text>
<text x="172.6" y="51.1">For</text>
<text x="182.5" y="51.1">or</text>
<text x="140.3" y="57.9">5, 6</text>
<text x="155.4" y="57.9">X0</text>
<text x="140.3" y="62.5">7, 8</text>
<text x="155.4" y="62.5">X1</text>
<text x="173.3" y="60.2">For</text>
<text x="182.5" y="60.2">or</text>
<text x="138.2" y="76.3">Pin No.</text>
<text x="152.4" y="76.3">Symbol</text>
<text x="174.9" y="76.3">Description</text>
<text x="142" y="81.7">1</text>
<text x="155.3" y="81.7">RD</text>
<text x="172.9" y="81.7">Receiving Data</text>
<text x="142" y="86.2">2</text>
<text x="155.3" y="86.2">SD</text>
<text x="173.7" y="86.2">Sending Data</text>
<text x="142" y="90.8">3</text>
<text x="153.9" y="90.8">GND</text>
<text x="178.7" y="90.8">GND</text>
<text x="138" y="104.4">Pin No.</text>
<text x="152.2" y="104.4">Symbol</text>
<text x="174.6" y="104.4">Description</text>
<text x="142" y="109.7">1</text>
<text x="155" y="109.7">V</text>
<text x="172.9" y="109.7">Supply Voltage</text>
<text x="142" y="114.3">2</text>
<text x="153.9" y="114.3">GND</text>
<text x="178.7" y="114.3">GND</text>
<text x="138" y="131.1">Pin No.</text>
<text x="152.2" y="131.1">Symbol</text>
<text x="174.6" y="131.1">Description</text>
<text x="140.3" y="136.4">1, 2</text>
<text x="155.4" y="136.4">Y0</text>
<text x="140.3" y="141">3, 4</text>
<text x="155.4" y="141">Y1</text>
<text x="172.6" y="138.7">For</text>
<text x="182.5" y="138.7">or</text>
<text x="140.3" y="145.6">5, 6</text>
<text x="155.4" y="145.6">X0</text>
<text x="173.3" y="147.9">For</text>
<text x="182.5" y="147.9">or</text>
<text x="140.3" y="150.1">7, 8</text>
<text x="155.4" y="150.1">X1</text>
<text x="154" y="176.1">Controller Board Side</text>
<text x="136.9" y="184.3">No.</text>
<text x="137.3" y="180.9">Pin</text>
<text x="143.4" y="182.6">Symbol</text>
<text x="159.2" y="182.6">Description</text>
<text x="183.2" y="180.9">Computer</text>
<text x="186.5" y="184.3">Side</text>
<text x="138.6" y="188.6">1</text>
<text x="146.3" y="188.6">RD</text>
<text x="154.8" y="188.6">Receiving Data (IN)</text>
<text x="181.4" y="188.6">Sending Data</text>
<text x="138.6" y="193.2">2</text>
<text x="138.6" y="197.8">3</text>
<text x="144.9" y="197.8">GND</text>
<text x="146.3" y="193.2">SD</text>
<text x="154.3" y="193.2">Sending Data (OUT)</text>
<text x="163.2" y="197.8">GND</text>
<text x="180.6" y="193.2">Receiving Data</text>
<text x="186.4" y="197.8">GND</text>
<text x="137.6" y="210">Pin No.</text>
<text x="141.6" y="215.1">1</text>
<text x="151.9" y="210">Symbol</text>
<text x="154.7" y="215.1">V</text>
<text x="173" y="215.1">Supply Voltage</text>
<text x="174.7" y="210">Description</text>
<text x="141.6" y="219.7">2</text>
<text x="153.6" y="219.7">GND</text>
<text x="178.8" y="219.7">GND</text>
<text x="101.7" y="271.6">www.nkkswitches.com</text>
</g>
<text font-size="2.8" x="85.7" y="174">S</text>
<g font-size="2.1">
<text x="64.5" y="39.8">2.559</text>
<text x="64.6" y="37.7">(65.0)</text>
<text x="71.4" y="41.3">(57.0)</text>
<text x="71.2" y="43.4">2.244</text>
<text x="87.2" y="44.2">(17.0)</text>
<text x="87.4" y="46.3">.669</text>
<text x="103.4" y="46.4">(8.5)</text>
<text x="103.2" y="48.5">.335</text>
<text x="18.2" y="54.8">(3.65) Typ</text>
<text x="18.2" y="56.9">.144</text>
<text x="37.5" y="54.9">(37.0)</text>
<text x="37.6" y="57">1.457</text>
<text x="58.6" y="56.2">CN1</text>
<text x="16.9" y="62">(1.25) Typ</text>
<text x="16.9" y="64.1">.049</text>
<text x="44.6" y="63.7">(15.75)</text>
<text x="45.3" y="65.8">.620</text>
<text x="91.3" y="60.5">CN3</text>
<text x="115" y="63.5">(10.5)</text>
<text x="115.4" y="65.7">.413</text>
<text x="41.3" y="68.6">(30.0)</text>
<text x="41.7" y="70.7">1.181</text>
<text x="64.5" y="70.9">(10.8)</text>
<text x="77" y="70.1">SW1</text>
<text x="114.3" y="71.8">(2.6)</text>
<text x="19.2" y="74">(0.5) Typ</text>
<text x="19.2" y="76.1">.020</text>
<text x="53.2" y="76.2">(7.5)</text>
<text x="64.7" y="73">.425</text>
<text x="82.3" y="76.1">(7.62)</text>
<text x="98.9" y="72.9">CN2</text>
<text x="114.3" y="74">.102</text>
<text x="53.1" y="78.1">.295</text>
<text x="82.6" y="78.2">.300</text>
<text x="96.6" y="79">Lot No.</text>
<text x="44.5" y="88.5">.020</text>
<text x="44.6" y="86.5">(0.5)</text>
<text x="58.9" y="87.5">Part No.</text>
<text x="71.1" y="86.3">(8.12)</text>
<text x="71.3" y="88.5">.320</text>
<text x="92.9" y="86.4">(3.3) Dia Typ</text>
<text x="92.9" y="88.5">.130</text>
<text x="26.6" y="94.9">Direction of Tail Insertion</text>
<text x="75.4" y="92.8">.343</text>
<text x="75.5" y="90.6">(8.7)</text>
<text x="26.6" y="98.1">Contact Surface</text>
<text x="60" y="101.3">(5.4)</text>
<text x="61.1" y="96.4">Slider</text>
<text x="60" y="103.4">.213</text>
<text x="112.6" y="102">(7.4)</text>
<text x="112.6" y="104.2">.291</text>
<text x="37.2" y="111.1">.063</text>
<text x="37.5" y="109">(1.6)</text>
<text x="43.3" y="111.1">(3.5)</text>
<text x="43.4" y="113.2">.138</text>
<text x="60.7" y="108.4">(0.35) Typ</text>
<text x="60.7" y="110.5">.014</text>
<text x="60.9" y="113">(0.65)</text>
<text x="53.9" y="116.4">(5.0)</text>
<text x="54" y="118.5">.197</text>
<text x="61.3" y="115.1">.026</text>
<text x="64.1" y="131.9">2.559</text>
<text x="64.2" y="129.8">(65.0)</text>
<text x="70.9" y="135.6">2.244</text>
<text x="71" y="133.4">(57.0)</text>
<text x="86.8" y="136.3">(17.0)</text>
<text x="87" y="138.4">.669</text>
<text x="102.8" y="140.7">.335</text>
<text x="103" y="138.5">(8.5)</text>
<text x="18.8" y="146.8">(3.65) Typ</text>
<text x="18.8" y="148.9">.144</text>
<text x="37.2" y="146.5">(37.0)</text>
<text x="37.3" y="148.7">1.457</text>
<text x="58.4" y="149.5">CN1</text>
<text x="68.6" y="147.5">Lot No.</text>
<text x="17.5" y="154.1">(1.25) Typ</text>
<text x="44.3" y="155.8">(15.75)</text>
<text x="91" y="153.4">CN3</text>
<text x="114.4" y="152">(5.5)</text>
<text x="114.5" y="154.2">.217</text>
<text x="131.5" y="155.7">(0.5)</text>
<text x="17.5" y="156.2">.049</text>
<text x="41" y="160.7">(30.0)</text>
<text x="45" y="157.9">.620</text>
<text x="131.4" y="157.8">.020</text>
<text x="19.8" y="166">(0.5) Typ</text>
<text x="41.5" y="162.8">1.181</text>
<text x="45.3" y="167.7">(7.5)</text>
<text x="114.9" y="163.1">(8.0)</text>
<text x="114.9" y="165.2">.315</text>
<text x="131.6" y="163.3">(4.0)</text>
<text x="131.6" y="165.1">.157</text>
<text x="19.8" y="168.1">.020</text>
<text x="45.1" y="169.6">.295</text>
<text x="98.1" y="171.5">CN2</text>
<text x="113.9" y="169">(9.0) Typ*</text>
<text x="113.9" y="171.1">.354</text>
<text x="44.7" y="178.6">(0.5)</text>
<text x="76.1" y="179.6">Part No.</text>
<text x="82" y="175.2">FTCS04B</text>
<text x="92.5" y="178.4">(3.3) Dia Typ</text>
<text x="26.2" y="185.8">Direction of Tail Insertion</text>
<text x="44.5" y="180.5">.020</text>
<text x="92.5" y="180.5">.130</text>
<text x="92.6" y="183.9">* Pattern on Both Sides is Prohibited Area</text>
<text x="26.2" y="189">Contact Surface</text>
<text x="60.7" y="187.3">Slider</text>
<text x="59.6" y="192.2">(5.4)</text>
<text x="59.6" y="194.3">.213</text>
<text x="87.1" y="194.2">.220</text>
<text x="87.2" y="192.1">(5.6)</text>
<text x="112.1" y="195.1">.276</text>
<text x="112.2" y="193.1">(7.0)</text>
<text x="36.8" y="201.4">.063</text>
<text x="37.1" y="199.3">(1.6)</text>
<text x="42.9" y="202">(3.5)</text>
<text x="60.1" y="199.3">(0.35) Typ</text>
<text x="60.5" y="203.8">(0.65)</text>
<text x="60.6" y="201.4">.014</text>
<text x="99.1" y="202.1">(0.5)</text>
<text x="115.1" y="202">(1.3)</text>
<text x="43" y="204.1">.138</text>
<text x="53.5" y="207.7">(5.0)</text>
<text x="53.6" y="209.8">.197</text>
<text x="61" y="206">.026</text>
<text x="98.9" y="204">.020</text>
<text x="114.9" y="204.1">.051</text>
<text x="117.3" y="250.7">Pin No.</text>
<text x="186.8" y="250.6">Wire Color</text>
<text x="121" y="253.6">2</text>
<text x="121" y="255.7">1</text>
<text x="191.4" y="253.6">Black</text>
<text x="191.4" y="255.8">Red</text>
<text x="151.8" y="260.3">(500.0)</text>
<text x="151.8" y="262.4">19.685</text>
</g>
<g font-size="2.1" fill="#231f20">
<text x="179.3" y="51.1">UP</text>
<text x="187.9" y="51.1">LO</text>
<text x="180" y="60.2">RI</text>
<text x="187.8" y="60.2">LE</text>
<text x="179.3" y="138.7">UP</text>
<text x="187.9" y="138.7">LO</text>
<text x="180" y="147.9">RI</text>
<text x="187.8" y="147.9">LE</text>
<text x="21" y="248.5">Pin No.</text>
<text x="24.6" y="251.4">3</text>
<text x="90.5" y="248.4">Wire Color</text>
<text x="95.1" y="251.3">Black</text>
<text x="24.6" y="253.5">2</text>
<text x="24.6" y="255.7">1</text>
<text x="95.1" y="253.4">Yellow</text>
<text x="95.1" y="255.5">Blue</text>
<text x="55.5" y="260.3">(500.0)</text>
<text x="55.5" y="262.4">19.685</text>
</g>
<g font-size="1.8">
<text x="85.6" y="57.6">Pin No.</text>
<text x="93.1" y="56.1">2</text>
<text x="100.7" y="56.1">1</text>
<text x="105.5" y="59.8" transform="rotate(-90 105.5 59.8)">3</text>
<text x="60.4" y="60.4" transform="rotate(-90 60.4 60.4)">8</text>
<text x="62.1" y="63.1">Pin No.</text>
<text x="97.5" y="62.6">Pin No.</text>
<text x="105.5" y="68" transform="rotate(-90 105.5 68)">1</text>
<text x="60.4" y="73.3" transform="rotate(-90 60.4 73.3)">1</text>
<text x="92.7" y="148.9">2</text>
<text x="100.4" y="148.9">1</text>
<text x="60" y="152.4" transform="rotate(-90 60 152.4)">8</text>
<text x="61.8" y="155.2">Pin No.</text>
<text x="85.2" y="150.5">Pin No.</text>
<text x="103.4" y="160.5" transform="rotate(-90 103.4 160.5)">3</text>
<text x="60" y="165.4" transform="rotate(-90 60 165.4)">1</text>
<text x="95.1" y="163.4">Pin No.</text>
<text x="103.4" y="167.4" transform="rotate(-90 103.4 167.4)">1</text>
</g>
<g font-size="1.6" fill="#231f20">
<text x="156.8" y="110.2">CC</text>
<text x="156.5" y="215.6">CC</text>
</g>
<g font-size="1.4" fill="#231f20">
<text x="71.8" y="76.2" transform="rotate(-72 71.8 76.2)">8</text>
<text x="72" y="77.1" transform="rotate(-108 72 77.1)">7</text>
<text x="72.2" y="75.3" transform="rotate(-36 72.2 75.3)">9</text>
<text x="72.6" y="77.7" transform="rotate(-144 72.6 77.7)">6</text>
<text x="73" y="74.9">0</text>
<text x="73.5" y="77.8" transform="rotate(-180 73.5 77.8)">5</text>
<text x="73.9" y="75" transform="rotate(36 73.9 75)">1</text>
<text x="74.3" y="77.4" transform="rotate(138 74.3 77.4)">4</text>
<text x="74.6" y="75.8" transform="rotate(54 74.6 75.8)">2</text>
<text x="74.8" y="76.6" transform="rotate(108 74.8 76.6)">3</text>
<text x="61.8" y="259.6">+50.0</text>
<text x="63.5" y="260.8">0</text>
</g>
<g font-size="1.4">
<text x="158.1" y="259.6">+50.0</text>
<text x="159.8" y="260.8">0</text>
</g>
</svg>
